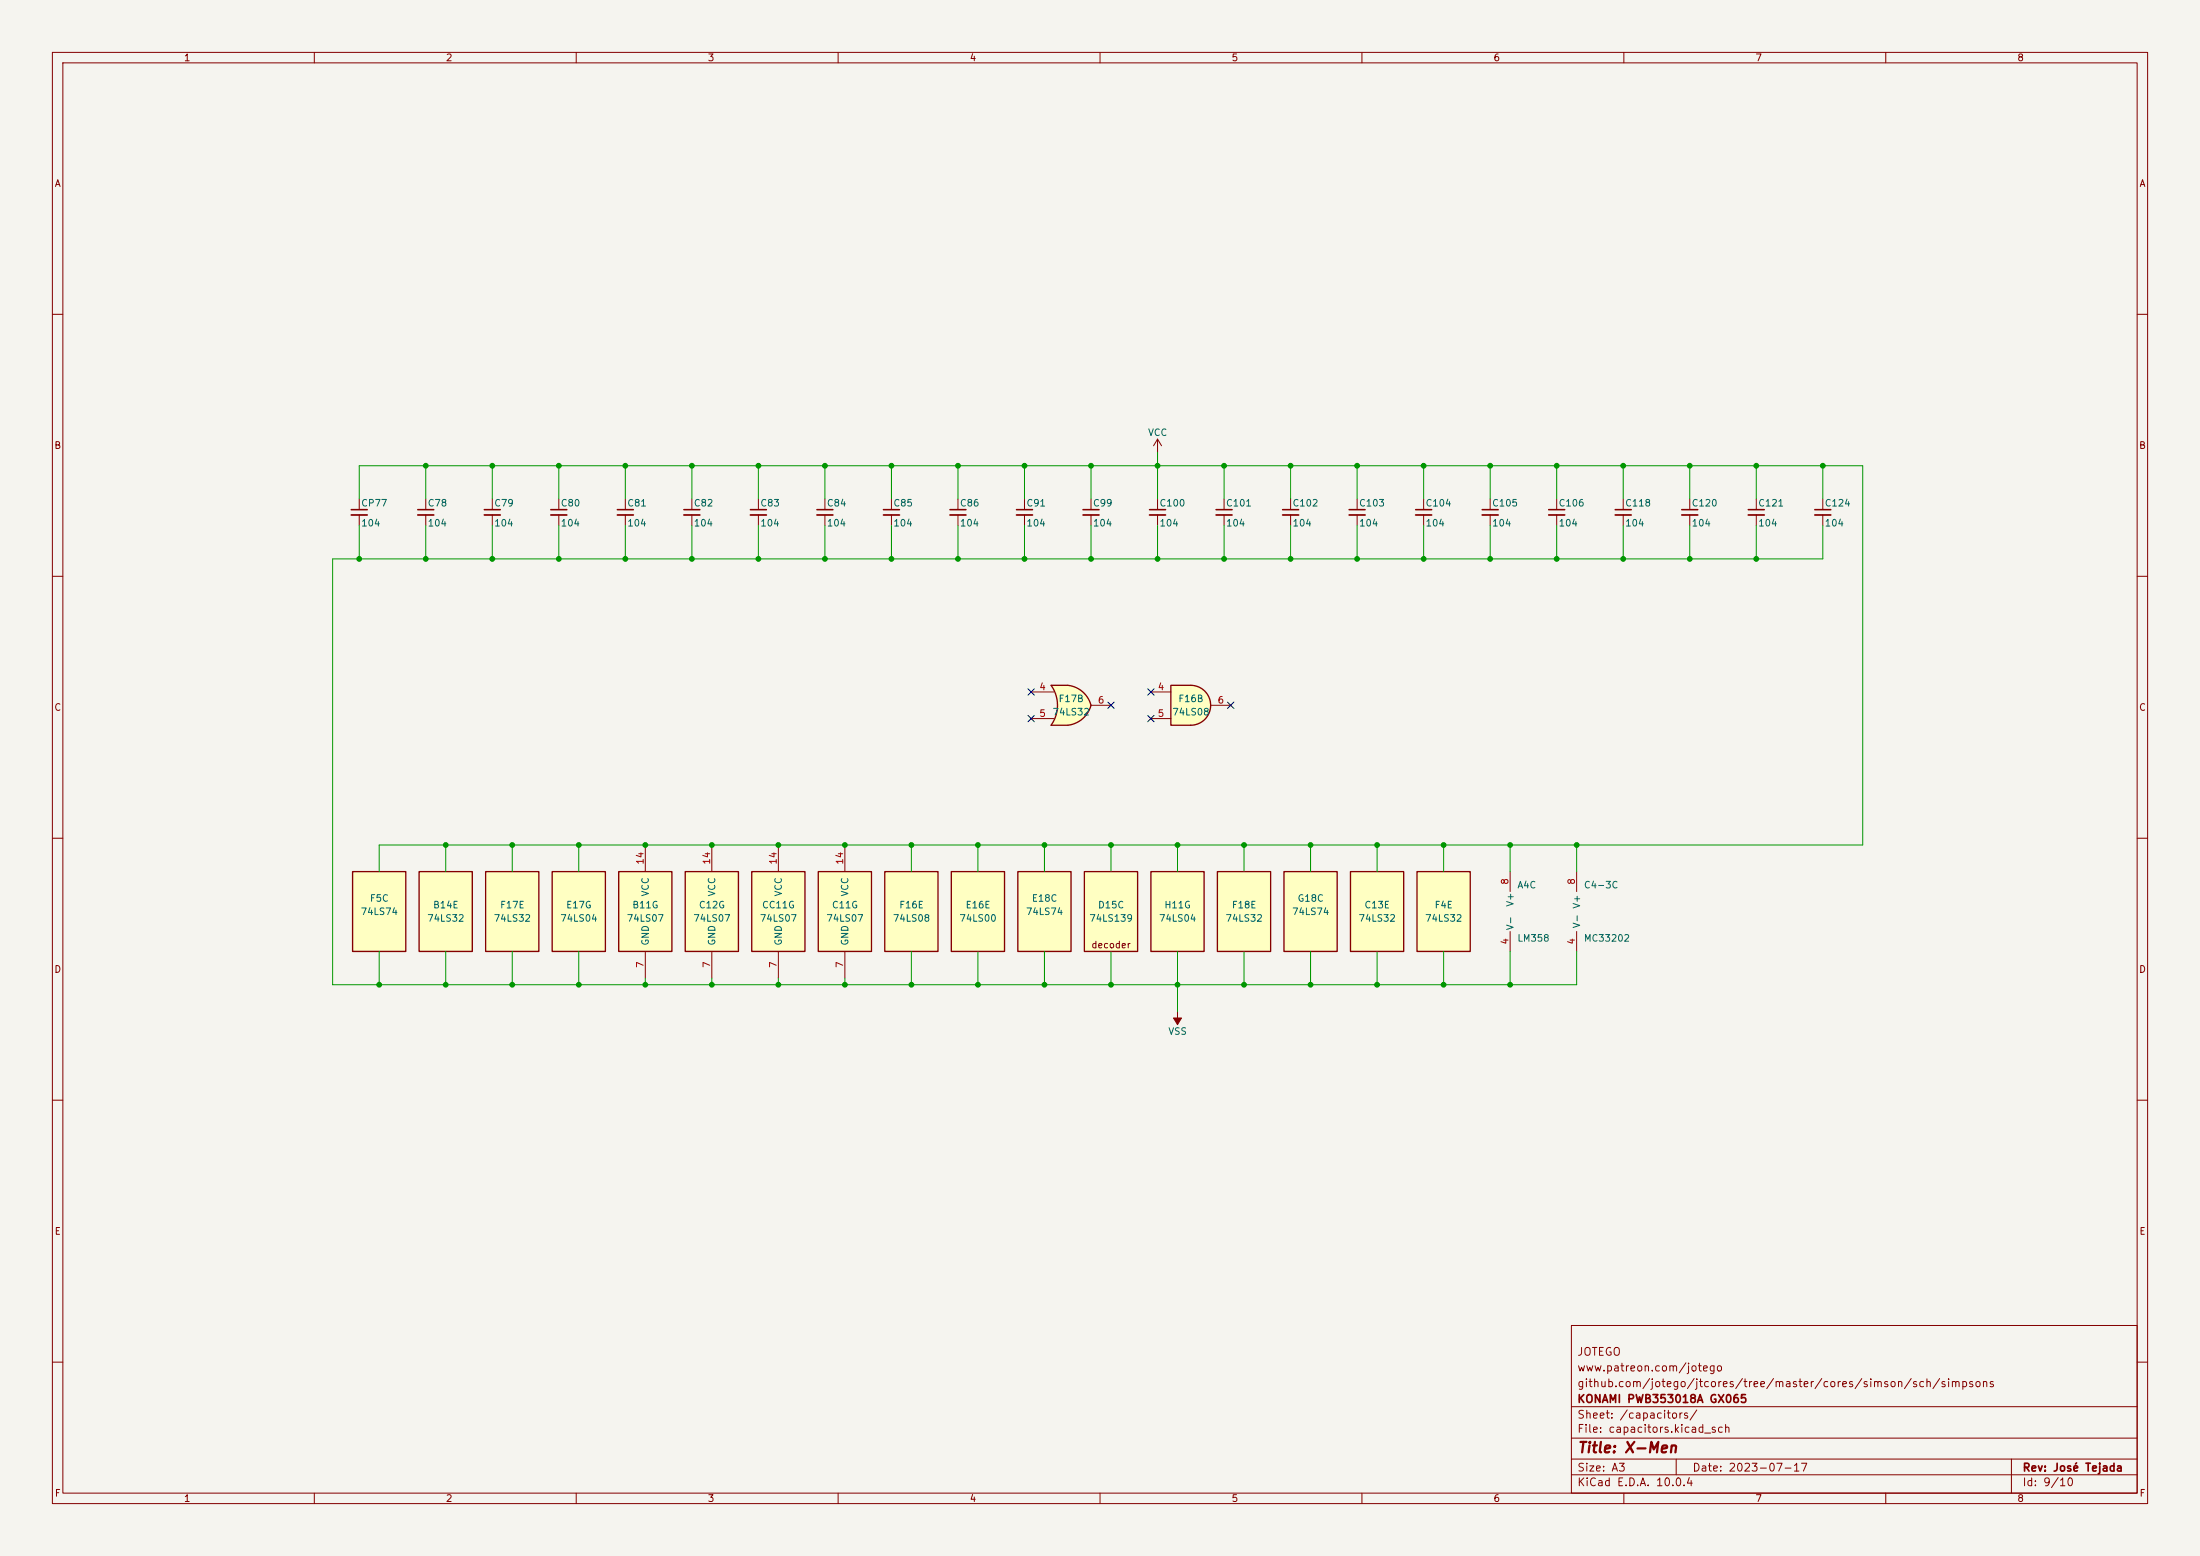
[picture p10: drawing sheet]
<svg xmlns="http://www.w3.org/2000/svg" width="420mm" height="297mm" viewBox="0 0 420 297" stroke-linecap="round" stroke-linejoin="round" font-family="sans-serif">
<path d="M0 0h420v297h-420z" fill="#f5f4ef" stroke="#f5f4ef" stroke-width=".19"/>
<g fill="none" stroke="#840000" stroke-width=".19">
<path d="M10 10h400v277h-400zM12 12h396v273h-396zM60 10v2M110 10v2M160 10v2M210 10v2M260 10v2M310 10v2M360 10v2M10 60h2M408 60h2M68.6 95.3v2"/>
<path d="M68.6 98.3v2M81.3 95.3v2M81.3 98.3v2M94 95.3v2M94 98.3v2M106.7 95.3v2M106.7 98.3v2M119.4 95.3v2M119.4 98.3v2M208.3 95.3v2M208.3 98.3v2M221 95.3v2"/>
<path d="M221 98.3v2M246.4 95.3v2M246.4 98.3v2M259.1 95.3v2M259.1 98.3v2M271.8 95.3v2M271.8 98.3v2M10 110h2M408 110h2M10 160h2M408 160h2M301 166.4v3.8"/>
<path d="M301 177.8v3.8M10 210h2M408 210h2M300 253h108v32h-108zM10 260h2M300 278.5h108M300 274.5h108M300 268.5h108M320 278.5v3M384 278.5v6.5M408 260h2M60 285v2"/>
<path d="M110 285v2M160 285v2M210 285v2M260 285v2M300 281.5h108M310 285v2M360 285v2"/>
</g>
<path d="M67.1 97.3h3M79.8 97.3h3M92.5 97.3h3M105.2 97.3h3M117.9 97.3h3M206.8 97.3h3M219.5 97.3h3M244.9 97.3h3M257.6 97.3h3M270.3 97.3h3" fill="none" stroke="#840000" stroke-width=".3"/>
<path d="M67.1 98.3h3M79.8 98.3h3M92.5 98.3h3M105.2 98.3h3M117.9 98.3h3M206.8 98.3h3M219.5 98.3h3M244.9 98.3h3M257.6 98.3h3M270.3 98.3h3" fill="none" stroke="#840000" stroke-width=".33"/>
<path d="M118.1 166.4h10.2v15.2h-10.2z" fill="#ffffc2"/>
<path d="M118.1 166.4h10.2v15.2h-10.2z" fill="none" stroke="#840000" stroke-width=".25"/>
<path d="M123.2 161.3v5.1M123.2 181.6v5.1" fill="none" stroke="#840000" stroke-width=".19"/>
<path d="M105.4 166.4h10.2v15.2h-10.2z" fill="#ffffc2"/>
<path d="M105.4 166.4h10.2v15.2h-10.2z" fill="none" stroke="#840000" stroke-width=".25"/>
<path d="M232.2 97.3h3" fill="none" stroke="#840000" stroke-width=".3"/>
<path d="M232.2 98.3h3" fill="none" stroke="#840000" stroke-width=".33"/>
<path d="M221 83.8l-.8 1.3M221 83.8l.7 1.3M221 83.8v2.6M233.7 95.3v2M233.7 98.3v2" fill="none" stroke="#840000" stroke-width=".19"/>
<path d="M227.3 130.8a3.8 3.8 0 0 1 3.8 3.8 3.8 3.8 0 0 1-3.8 3.8z" fill="#ffffc2" stroke="#ffffc2" stroke-width=".19"/>
<path d="M223.5 130.8h3.8v7.6h-3.8z" fill="#ffffc2"/>
<path d="M223.5 130.8h3.8a3.8 3.8 0 0 1 3.8 3.8 3.8 3.8 0 0 1-3.8 3.8h-3.8z" fill="none" stroke="#840000" stroke-width=".25"/>
<path d="M219.7 132.1h3.8M219.7 137.2h3.8M231.1 134.6h3.8" fill="none" stroke="#840000" stroke-width=".19"/>
<path d="M219.7 166.4h10.2v15.2h-10.2z" fill="#ffffc2"/>
<path d="M219.7 166.4h10.2v15.2h-10.2z" fill="none" stroke="#840000" stroke-width=".25"/>
<path d="M67.3 166.4h10.2v15.2h-10.2z" fill="#ffffc2"/>
<path d="M67.3 166.4h10.2v15.2h-10.2z" fill="none" stroke="#840000" stroke-width=".25"/>
<path d="M80 166.4h10.2v15.2h-10.2z" fill="#ffffc2"/>
<path d="M80 166.4h10.2v15.2h-10.2z" fill="none" stroke="#840000" stroke-width=".25"/>
<path d="M207 166.4h10.2v15.2h-10.2z" fill="#ffffc2"/>
<path d="M207 166.4h10.2v15.2h-10.2z" fill="none" stroke="#840000" stroke-width=".25"/>
<path d="M156.2 166.4h10.2v15.2h-10.2z" fill="#ffffc2"/>
<path d="M156.2 166.4h10.2v15.2h-10.2z" fill="none" stroke="#840000" stroke-width=".25"/>
<path d="M161.3 161.3v5.1M161.3 181.6v5.1" fill="none" stroke="#840000" stroke-width=".19"/>
<path d="M194.3 166.4h10.2v15.2h-10.2z" fill="#ffffc2"/>
<path d="M194.3 166.4h10.2v15.2h-10.2z" fill="none" stroke="#840000" stroke-width=".25"/>
<path d="M200.7 130.8h3.1M200.7 138.4h3.1" fill="none" stroke="#ffffc2" stroke-width=".19"/>
<g fill="#ffffc2" stroke="#ffffc2" stroke-width=".19">
<path d="M203.3 133.3l5 1.3a5.2 5.2 0 0 1-4.4 3.8z"/>
<path d="M203.9 130.8a5.1 5.1 0 0 1 4.4 3.8l-5 1.3z"/>
</g>
<path d="M200.7 130.8h3.1v7.6h-3.1a6.7 6.7 0 0 0 0-7.6z" fill="#ffffc2"/>
<path d="M200.7 130.8h3.1a5.1 5.1 0 0 1 4.5 3.8 5.2 5.2 0 0 1-4.4 3.8h-3.2a6.6 6.6 0 0 0 0-7.6z" fill="none" stroke="#840000" stroke-width=".25"/>
<path d="M196.8 132.1h4.4M196.8 137.2h4.4M208.3 134.6h3.8" fill="none" stroke="#840000" stroke-width=".19"/>
<path d="M168.9 166.4h10.2v15.2h-10.2z" fill="#ffffc2"/>
<path d="M168.9 166.4h10.2v15.2h-10.2z" fill="none" stroke="#840000" stroke-width=".25"/>
<path d="M92.7 166.4h10.2v15.2h-10.2z" fill="#ffffc2"/>
<path d="M92.7 166.4h10.2v15.2h-10.2z" fill="none" stroke="#840000" stroke-width=".25"/>
<path d="M181.6 166.4h10.2v15.2h-10.2z" fill="#ffffc2"/>
<path d="M181.6 166.4h10.2v15.2h-10.2z" fill="none" stroke="#840000" stroke-width=".25"/>
<path d="M308.4 97.3h3M321.1 97.3h3M333.8 97.3h3" fill="none" stroke="#840000" stroke-width=".3"/>
<path d="M308.4 98.3h3M321.1 98.3h3M333.8 98.3h3" fill="none" stroke="#840000" stroke-width=".33"/>
<path d="M309.9 95.3v2M309.9 98.3v2M322.6 95.3v2M322.6 98.3v2M335.3 95.3v2M335.3 98.3v2" fill="none" stroke="#840000" stroke-width=".19"/>
<path d="M130.8 166.4h10.2v15.2h-10.2z" fill="#ffffc2"/>
<path d="M130.8 166.4h10.2v15.2h-10.2z" fill="none" stroke="#840000" stroke-width=".25"/>
<path d="M135.9 161.3v5.1M135.9 181.6v5.1" fill="none" stroke="#840000" stroke-width=".19"/>
<path d="M143.5 166.4h10.2v15.2h-10.2z" fill="#ffffc2"/>
<path d="M143.5 166.4h10.2v15.2h-10.2z" fill="none" stroke="#840000" stroke-width=".25"/>
<g fill="none" stroke="#840000" stroke-width=".19">
<path d="M132.1 95.3v2M132.1 98.3v2M144.8 95.3v2M144.8 98.3v2M157.5 95.3v2M157.5 98.3v2M170.2 95.3v2M170.2 98.3v2M182.9 95.3v2M182.9 98.3v2M195.6 95.3v2M195.6 98.3v2"/>
<path d="M284.5 95.3v2M284.5 98.3v2M297.2 95.3v2M297.2 98.3v2M348 95.3v2M348 98.3v2M148.6 161.3v5.1M148.6 181.6v5.1M224.8 193v2.6"/>
</g>
<path d="M130.6 97.3h3M143.3 97.3h3M156 97.3h3M168.7 97.3h3M181.4 97.3h3M194.1 97.3h3M283 97.3h3M295.7 97.3h3M346.5 97.3h3" fill="none" stroke="#840000" stroke-width=".3"/>
<path d="M130.6 98.3h3M143.3 98.3h3M156 98.3h3M168.7 98.3h3M181.4 98.3h3M194.1 98.3h3M283 98.3h3M295.7 98.3h3M346.5 98.3h3" fill="none" stroke="#840000" stroke-width=".33"/>
<path d="M224 194.3h1.6l-.8 1.3z" fill="#840000" stroke="#840000" stroke-width=".19"/>
<path d="M270.5 166.4h10.2v15.2h-10.2z" fill="#ffffc2"/>
<path d="M270.5 166.4h10.2v15.2h-10.2z" fill="none" stroke="#840000" stroke-width=".25"/>
<path d="M257.8 166.4h10.2v15.2h-10.2z" fill="#ffffc2"/>
<path d="M257.8 166.4h10.2v15.2h-10.2z" fill="none" stroke="#840000" stroke-width=".25"/>
<path d="M245.1 166.4h10.2v15.2h-10.2z" fill="#ffffc2"/>
<path d="M245.1 166.4h10.2v15.2h-10.2z" fill="none" stroke="#840000" stroke-width=".25"/>
<path d="M232.4 166.4h10.2v15.2h-10.2z" fill="#ffffc2"/>
<path d="M232.4 166.4h10.2v15.2h-10.2z" fill="none" stroke="#840000" stroke-width=".25"/>
<path d="M288.3 166.4v3.8M288.3 177.8v3.8" fill="none" stroke="#840000" stroke-width=".19"/>
<g fill="none" stroke="#009600" stroke-width=".19">
<path d="M68.6 95.3v-6.4h287v72.4h-283.2v5.1M81.3 88.9v6.4M94 88.9v6.4M106.7 88.9v6.4M119.4 88.9v6.4M132.1 88.9v6.4M144.8 88.9v6.4M157.5 88.9v6.4M170.2 88.9v6.4M182.9 88.9v6.4M195.6 88.9v6.4M208.3 88.9v6.4"/>
<path d="M221 86.4v8.9M233.7 88.9v6.4M246.4 88.9v6.4M259.1 88.9v6.4M271.8 88.9v6.4M284.5 88.9v6.4M297.2 88.9v6.4M309.9 88.9v6.4M322.6 88.9v6.4M335.3 88.9v6.4M348 88.9v6.4M68.6 100.3v6.4"/>
<path d="M81.3 100.3v6.4M94 100.3v6.4M106.7 100.3v6.4M119.4 100.3v6.4M132.1 100.3v6.4M144.8 100.3v6.4M157.5 100.3v6.4M170.2 100.3v6.4M182.9 100.3v6.4M195.6 100.3v6.4M208.3 100.3v6.4M221 100.3v6.4"/>
<path d="M233.7 100.3v6.4M246.4 100.3v6.4M259.1 100.3v6.4M271.8 100.3v6.4M284.5 100.3v6.4M297.2 100.3v6.4M309.9 100.3v6.4M322.6 100.3v6.4M335.3 100.3v6.4M348 100.3v6.4h-284.5v81.3h237.5v-6.4M85.1 161.3v5.1M97.8 161.3v5.1"/>
<path d="M110.5 161.3v5.1M174 161.3v5.1M186.7 161.3v5.1M199.4 161.3v5.1M212.1 161.3v5.1M224.8 161.3v5.1M237.5 161.3v5.1M250.2 161.3v5.1M262.9 161.3v5.1M275.6 161.3v5.1M288.3 161.3v5.1M301 161.3v5.1"/>
<path d="M72.4 181.6v6.4M85.1 181.6v6.4M97.8 181.6v6.4M110.5 181.6v6.4M123.2 186.7v1.3M135.9 186.7v1.3M148.6 186.7v1.3M161.3 186.7v1.3M174 181.6v6.4M186.7 181.6v6.4M199.4 181.6v6.4M212.1 181.6v6.4"/>
<path d="M224.8 181.6v11.4M237.5 181.6v6.4M250.2 181.6v6.4M262.9 181.6v6.4M275.6 181.6v6.4M288.3 181.6v6.4"/>
</g>
<path d="M196.2 131.5l1.3 1.2M196.2 136.6l1.3 1.2M197.5 131.5l-1.3 1.2M197.5 136.6l-1.3 1.2M211.5 134l1.2 1.2M212.7 134l-1.2 1.2M219.1 136.6l1.2 1.2M219.1 131.5l1.2 1.2M220.3 136.6l-1.2 1.2M220.3 131.5l-1.2 1.2M234.3 134l1.3 1.2M235.6 134l-1.3 1.2" fill="none" stroke="#000084" stroke-width=".19"/>
<g fill="#009600" stroke="#009600" stroke-width=".19">
<circle cx="110.5" cy="188" r=".46"/>
<circle cx="97.8" cy="188" r=".46"/>
<circle cx="135.9" cy="188" r=".46"/>
<circle cx="123.2" cy="188" r=".46"/>
<circle cx="72.4" cy="188" r=".46"/>
<circle cx="85.1" cy="188" r=".46"/>
<circle cx="110.5" cy="161.3" r=".46"/>
<circle cx="123.2" cy="161.3" r=".46"/>
<circle cx="135.9" cy="161.3" r=".46"/>
<circle cx="237.5" cy="188" r=".46"/>
<circle cx="224.8" cy="188" r=".46"/>
<circle cx="288.3" cy="188" r=".46"/>
<circle cx="262.9" cy="161.3" r=".46"/>
<circle cx="250.2" cy="161.3" r=".46"/>
<circle cx="275.6" cy="188" r=".46"/>
<circle cx="288.3" cy="161.3" r=".46"/>
<circle cx="301" cy="161.3" r=".46"/>
<circle cx="237.5" cy="161.3" r=".46"/>
<circle cx="250.2" cy="188" r=".46"/>
<circle cx="262.9" cy="188" r=".46"/>
<circle cx="275.6" cy="161.3" r=".46"/>
<circle cx="157.5" cy="106.7" r=".46"/>
<circle cx="170.2" cy="106.7" r=".46"/>
<circle cx="170.2" cy="88.9" r=".46"/>
<circle cx="182.9" cy="88.9" r=".46"/>
<circle cx="195.6" cy="106.7" r=".46"/>
<circle cx="208.3" cy="106.7" r=".46"/>
<circle cx="132.1" cy="106.7" r=".46"/>
<circle cx="144.8" cy="106.7" r=".46"/>
<circle cx="157.5" cy="88.9" r=".46"/>
<circle cx="208.3" cy="88.9" r=".46"/>
<circle cx="195.6" cy="88.9" r=".46"/>
<circle cx="132.1" cy="88.9" r=".46"/>
<circle cx="144.8" cy="88.9" r=".46"/>
<circle cx="182.9" cy="106.7" r=".46"/>
<circle cx="335.3" cy="88.9" r=".46"/>
<circle cx="348" cy="88.9" r=".46"/>
<circle cx="309.9" cy="106.7" r=".46"/>
<circle cx="322.6" cy="106.7" r=".46"/>
<circle cx="322.6" cy="88.9" r=".46"/>
<circle cx="335.3" cy="106.7" r=".46"/>
<circle cx="297.2" cy="88.9" r=".46"/>
<circle cx="309.9" cy="88.9" r=".46"/>
<circle cx="297.2" cy="106.7" r=".46"/>
<circle cx="174" cy="188" r=".46"/>
<circle cx="186.7" cy="188" r=".46"/>
<circle cx="212.1" cy="161.3" r=".46"/>
<circle cx="199.4" cy="161.3" r=".46"/>
<circle cx="186.7" cy="161.3" r=".46"/>
<circle cx="161.3" cy="188" r=".46"/>
<circle cx="148.6" cy="188" r=".46"/>
<circle cx="199.4" cy="188" r=".46"/>
<circle cx="161.3" cy="161.3" r=".46"/>
<circle cx="148.6" cy="161.3" r=".46"/>
<circle cx="174" cy="161.3" r=".46"/>
<circle cx="212.1" cy="188" r=".46"/>
<circle cx="221" cy="106.7" r=".46"/>
<circle cx="224.8" cy="161.3" r=".46"/>
<circle cx="233.7" cy="106.7" r=".46"/>
<circle cx="246.4" cy="106.7" r=".46"/>
<circle cx="221" cy="88.9" r=".46"/>
<circle cx="233.7" cy="88.9" r=".46"/>
<circle cx="81.3" cy="106.7" r=".46"/>
<circle cx="97.8" cy="161.3" r=".46"/>
<circle cx="68.6" cy="106.7" r=".46"/>
<circle cx="85.1" cy="161.3" r=".46"/>
<circle cx="106.7" cy="106.7" r=".46"/>
<circle cx="119.4" cy="106.7" r=".46"/>
<circle cx="94" cy="106.7" r=".46"/>
<circle cx="119.4" cy="88.9" r=".46"/>
<circle cx="81.3" cy="88.9" r=".46"/>
<circle cx="106.7" cy="88.9" r=".46"/>
<circle cx="94" cy="88.9" r=".46"/>
<circle cx="246.4" cy="88.9" r=".46"/>
<circle cx="259.1" cy="106.7" r=".46"/>
<circle cx="259.1" cy="88.9" r=".46"/>
<circle cx="284.5" cy="106.7" r=".46"/>
<circle cx="271.8" cy="106.7" r=".46"/>
<circle cx="271.8" cy="88.9" r=".46"/>
<circle cx="284.5" cy="88.9" r=".46"/>
</g>
<text font-size="2" fill="#840000" x="301" y="277.8">Title: X-Men</text>
<g font-size="1.5" fill="#840000">
<text x="301" y="262.1">www.patreon.com/jotego</text>
<text x="301" y="259.1">JOTEGO</text>
<text x="301" y="268.1">KONAMI PWB353018A GX065</text>
<text x="301" y="265.1">github.com/jotego/jtcores/tree/master/cores/simson/sch/simpsons</text>
<text x="301" y="273.8">File: capacitors.kicad_sch</text>
<text x="301" y="271.1">Sheet: /capacitors/</text>
<text x="301" y="281.2">Size: A3</text>
<text x="323" y="281.2">Date: 2023-07-17</text>
<text x="386" y="281.2">Rev: José Tejada</text>
<text x="301" y="284">KiCad E.D.A. 10.0.4</text>
<text x="386" y="284">Id: 9/10</text>
</g>
<g font-size="1.3" fill="#840000">
<text x="35" y="12">1</text>
<text x="85" y="12">2</text>
<text x="135" y="12">3</text>
<text x="185" y="12">4</text>
<text x="235" y="12">5</text>
<text x="285" y="12">6</text>
<text x="335" y="12">7</text>
<text x="385" y="12">8</text>
<text x="10.3" y="36">A</text>
<text x="408.3" y="36">A</text>
<text x="10.3" y="86">B</text>
<text x="408.2" y="86">B</text>
<text x="10.3" y="136">C</text>
<text x="408.2" y="136">C</text>
<text x="10.3" y="186">D</text>
<text x="208.2" y="181.3">decoder</text>
<text x="408.2" y="186">D</text>
<text x="10.3" y="236">E</text>
<text x="408.3" y="236">E</text>
<text x="10.3" y="286">F</text>
<text x="35" y="287">1</text>
<text x="85" y="287">2</text>
<text x="135" y="287">3</text>
<text x="185" y="287">4</text>
<text x="235" y="287">5</text>
<text x="285" y="287">6</text>
<text x="335" y="287">7</text>
<text x="385" y="287">8</text>
<text x="408.3" y="286">F</text>
</g>
<g font-size="1.3" fill="#006464">
<text x="219.1" y="83.5">VCC</text>
<text x="68.8" y="100.8">104</text>
<text x="68.8" y="97">CP77</text>
<text x="81.5" y="100.8">104</text>
<text x="81.5" y="97">C78</text>
<text x="94.2" y="100.8">104</text>
<text x="94.2" y="97">C79</text>
<text x="106.9" y="100.8">104</text>
<text x="106.9" y="97">C80</text>
<text x="119.6" y="100.8">104</text>
<text x="119.6" y="97">C81</text>
<text x="132.3" y="100.8">104</text>
<text x="132.3" y="97">C82</text>
<text x="145" y="100.8">104</text>
<text x="145" y="97">C83</text>
<text x="157.7" y="100.8">104</text>
<text x="157.7" y="97">C84</text>
<text x="170.4" y="100.8">104</text>
<text x="170.4" y="97">C85</text>
<text x="183.1" y="100.8">104</text>
<text x="183.1" y="97">C86</text>
<text x="195.8" y="100.8">104</text>
<text x="195.8" y="97">C91</text>
<text x="208.5" y="100.8">104</text>
<text x="208.5" y="97">C99</text>
<text x="221.2" y="97">C100</text>
<text x="221.2" y="100.8">104</text>
<text x="233.9" y="97">C101</text>
<text x="233.9" y="100.8">104</text>
<text x="246.6" y="97">C102</text>
<text x="246.6" y="100.8">104</text>
<text x="259.3" y="97">C103</text>
<text x="259.3" y="100.8">104</text>
<text x="272" y="97">C104</text>
<text x="272" y="100.8">104</text>
<text x="284.7" y="97">C105</text>
<text x="284.7" y="100.8">104</text>
<text x="297.4" y="97">C106</text>
<text x="297.4" y="100.8">104</text>
<text x="310.1" y="97">C118</text>
<text x="310.1" y="100.8">104</text>
<text x="322.8" y="97">C120</text>
<text x="322.8" y="100.8">104</text>
<text x="335.5" y="97">C121</text>
<text x="335.5" y="100.8">104</text>
<text x="348.2" y="97">C124</text>
<text x="348.2" y="100.8">104</text>
<text x="200.8" y="136.9">74LS32</text>
<text x="202" y="134.3">F17B</text>
<text x="223.7" y="136.9">74LS08</text>
<text x="224.8" y="134.3">F16B</text>
<text x="70.5" y="172.4">F5C</text>
<text x="82.6" y="173.7">B14E</text>
<text x="95.4" y="173.7">F17E</text>
<text x="108" y="173.7">E17G</text>
<text x="120.6" y="173.7">B11G</text>
<text x="124.2" y="171.2" transform="rotate(-90 124.2 171.2)">VCC</text>
<text x="133.3" y="173.7">C12G</text>
<text x="136.9" y="171.2" transform="rotate(-90 136.9 171.2)">VCC</text>
<text x="145.4" y="173.7">CC11G</text>
<text x="149.6" y="171.2" transform="rotate(-90 149.6 171.2)">VCC</text>
<text x="158.7" y="173.7">C11G</text>
<text x="162.3" y="171.2" transform="rotate(-90 162.3 171.2)">VCC</text>
<text x="171.6" y="173.7">F16E</text>
<text x="184.2" y="173.7">E16E</text>
<text x="196.9" y="172.4">E18C</text>
<text x="209.5" y="173.7">D15C</text>
<text x="222.2" y="173.7">H11G</text>
<text x="235.1" y="173.7">F18E</text>
<text x="247.6" y="172.4">G18C</text>
<text x="260.4" y="173.7">C13E</text>
<text x="273.8" y="173.7">F4E</text>
<text x="289.3" y="173.2" transform="rotate(-90 289.3 173.2)">V+</text>
<text x="289.6" y="169.9">A4C</text>
<text x="302.3" y="169.9">C4-3C</text>
<text x="68.8" y="175">74LS74</text>
<text x="81.5" y="176.2">74LS32</text>
<text x="94.2" y="176.2">74LS32</text>
<text x="106.9" y="176.2">74LS04</text>
<text x="119.6" y="176.2">74LS07</text>
<text x="132.3" y="176.2">74LS07</text>
<text x="145" y="176.2">74LS07</text>
<text x="157.7" y="176.2">74LS07</text>
<text x="170.4" y="176.2">74LS08</text>
<text x="183.1" y="176.2">74LS00</text>
<text x="195.8" y="175">74LS74</text>
<text x="207.8" y="176.2">74LS139</text>
<text x="221.2" y="176.2">74LS04</text>
<text x="233.9" y="176.2">74LS32</text>
<text x="246.6" y="175">74LS74</text>
<text x="259.3" y="176.2">74LS32</text>
<text x="272" y="176.2">74LS32</text>
<text x="289.3" y="177.7" transform="rotate(-90 289.3 177.7)">V-</text>
<text x="302" y="177.3" transform="rotate(-90 302 177.3)">V- V+</text>
<text x="124.2" y="180.6" transform="rotate(-90 124.2 180.6)">GND</text>
<text x="136.9" y="180.6" transform="rotate(-90 136.9 180.6)">GND</text>
<text x="149.6" y="180.6" transform="rotate(-90 149.6 180.6)">GND</text>
<text x="162.3" y="180.6" transform="rotate(-90 162.3 180.6)">GND</text>
<text x="289.6" y="180">LM358</text>
<text x="302.3" y="180">MC33202</text>
<text x="222.9" y="197.8">VSS</text>
</g>
<g font-size="1.3" fill="#a90000">
<text x="198.3" y="132.1">4</text>
<text x="198.3" y="137.1">5</text>
<text x="209.5" y="134.6">6</text>
<text x="220.9" y="132.1">4</text>
<text x="220.9" y="137.1">5</text>
<text x="232.3" y="134.6">6</text>
<text x="123.2" y="165.1" transform="rotate(-90 123.2 165.1)">14</text>
<text x="135.9" y="165.1" transform="rotate(-90 135.9 165.1)">14</text>
<text x="148.6" y="165.1" transform="rotate(-90 148.6 165.1)">14</text>
<text x="161.3" y="165.1" transform="rotate(-90 161.3 165.1)">14</text>
<text x="288.3" y="169" transform="rotate(-90 288.3 169)">8</text>
<text x="301" y="169" transform="rotate(-90 301 169)">8</text>
<text x="123.2" y="184.9" transform="rotate(-90 123.2 184.9)">7</text>
<text x="135.9" y="184.9" transform="rotate(-90 135.9 184.9)">7</text>
<text x="148.6" y="184.9" transform="rotate(-90 148.6 184.9)">7</text>
<text x="161.3" y="184.9" transform="rotate(-90 161.3 184.9)">7</text>
<text x="288.3" y="180.4" transform="rotate(-90 288.3 180.4)">4</text>
<text x="301" y="180.4" transform="rotate(-90 301 180.4)">4</text>
</g>
</svg>
